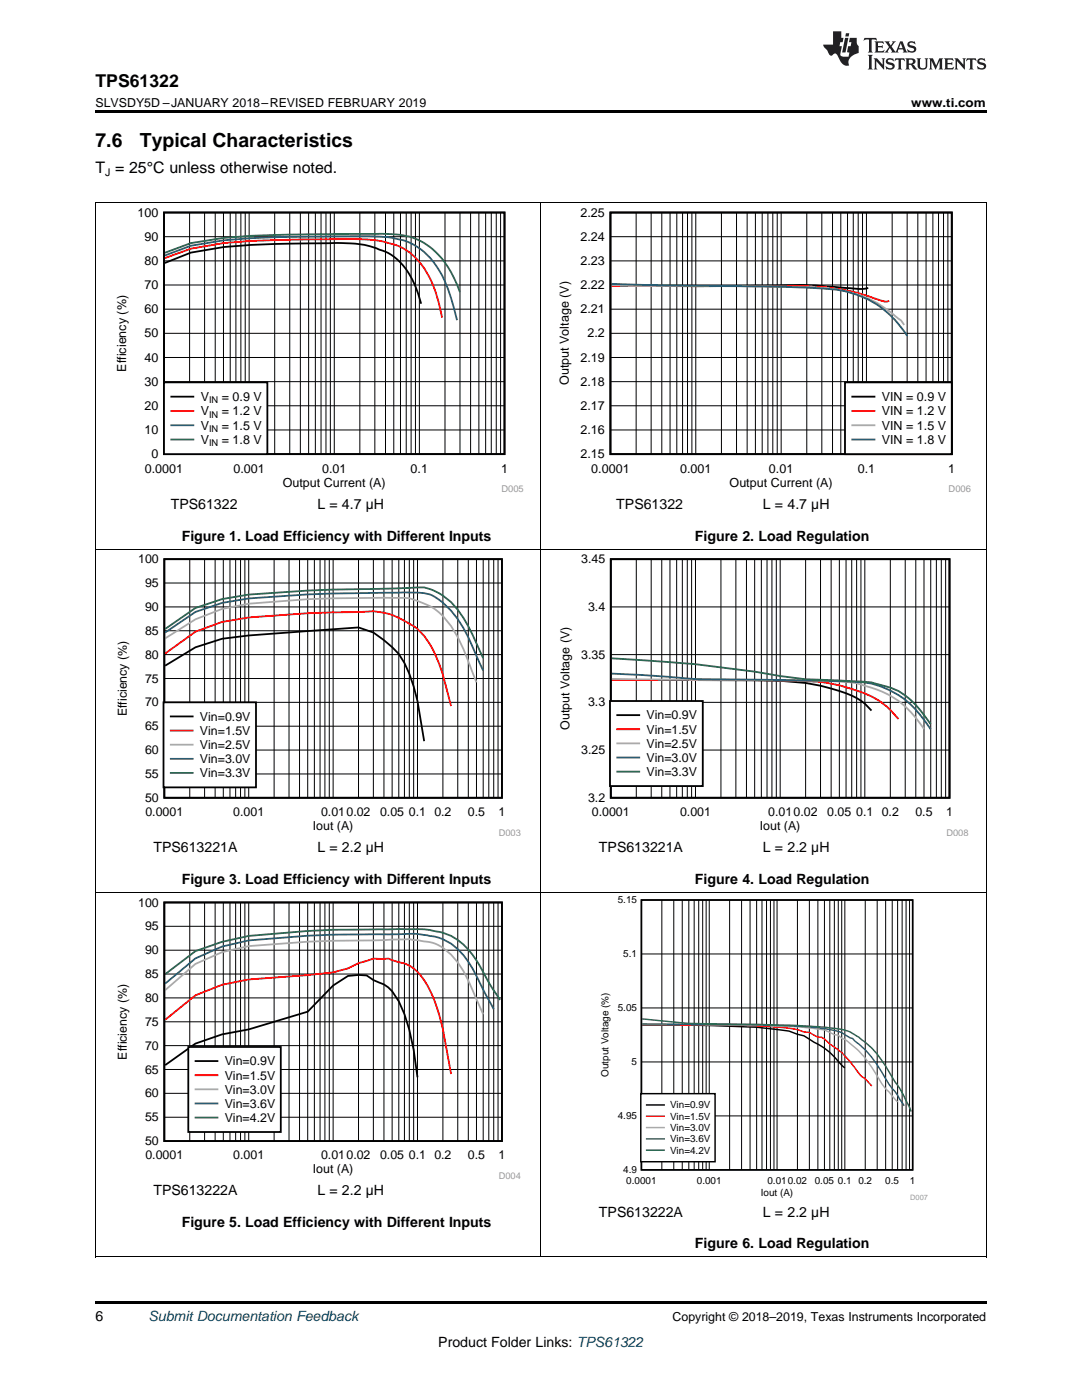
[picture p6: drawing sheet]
<svg xmlns="http://www.w3.org/2000/svg" width="216mm" height="279mm" viewBox="0 0 216 279" stroke-linecap="round" stroke-linejoin="round" font-family="sans-serif">
<path d="M19 250.9h.2zM196.7 250.9h.1zM19 259.7h177.8v.5h-177.8z" fill="#000"/>
<path d="M19.1 178.1v72.8M107.9 178.1v72.8M196.8 178.1v72.8M19 250.8h177.8" fill="none" stroke="#000" stroke-width=".2"/>
<path d="M119.5 178.8h65.6v60.7h-65.6z" fill-rule="evenodd" fill="#fff"/>
<path d="M128 179.6h54.1v53.9h-54.1zM128.1 204.6a399.9 399.9 0 0 1 22.9 .4l6.4 .8 3 .9 2.8 1.7a14.6 14.6 0 0 1 4.8 4.2l.6 .5" fill="none" stroke="#000" stroke-width=".29"/>
<g fill="none" stroke="#000" stroke-width=".2">
<path d="M132.1 179.6v53.9M134.4 179.6v53.9M136.1 179.6v53.9M137.4 179.6v53.9M138.5 179.6v53.9M139.4 179.6v53.9M140.2 179.6v53.9M140.9 179.6v53.9M141.5 179.6v53.9M145.6 179.6v53.9M148 179.6v53.9M149.7 179.6v53.9"/>
<path d="M151 179.6v53.9M152 179.6v53.9M153 179.6v53.9M153.7 179.6v53.9M154.4 179.6v53.9M155.1 179.6v53.9M159.1 179.6v53.9M161.5 179.6v53.9M163.2 179.6v53.9M164.5 179.6v53.9M165.6 179.6v53.9M166.5 179.6v53.9"/>
<path d="M167.3 179.6v53.9M168 179.6v53.9M168.6 179.6v53.9M172.7 179.6v53.9M175 179.6v53.9M176.7 179.6v53.9M178 179.6v53.9M179.1 179.6v53.9M180 179.6v53.9M180.8 179.6v53.9M181.5 179.6v53.9M128 190.4h54.1"/>
<path d="M128 211.9h54.1M128 201.2h54.1M128 222.7h54.1"/>
</g>
<path d="M128.1 204.5l13.4 .1a91.2 91.2 0 0 1 17.6 .9l1.3 .5h1.1l1.7 1h.7l.6 .3 1.1 1.1a20.3 20.3 0 0 1 6.1 6.2l1 .7 1.3 1.4" fill="none" stroke="#f00" stroke-width=".29"/>
<path d="M128.1 204.5l22.9 .1 4.1 .2a70.7 70.7 0 0 1 9.4 .7l2 1 .8 .1 .7 .6a7.1 7.1 0 0 1 2.6 1.8 23.4 23.4 0 0 1 5.3 7.3l3.2 3.6" fill="none" stroke="#aaa" stroke-width=".29"/>
<path d="M128.1 204.4l27 .3a56.3 56.3 0 0 1 12.2 1.2l.7 .2 1.6 1 .5 .1 .5 .5a19.6 19.6 0 0 1 6.1 7.6l.7 1.1 1.2 1.4 1.8 2.9" fill="none" stroke="#295c75" stroke-width=".29"/>
<path d="M128.1 203.3l9.1 .9 13.8 .2 12.2 .5a25.2 25.2 0 0 1 6.4 1.1l1 .5a19.8 19.8 0 0 1 7.4 8.5 30.5 30.5 0 0 1 3.8 6.8" fill="none" stroke="#286b49" stroke-width=".29"/>
<path d="M127.9 218.3h14.8v13.6h-14.8z" fill-rule="evenodd" fill="#fff"/>
<path d="M127.9 218.3h14.8v13.6h-14.8zM129 220.5h3.5" fill="none" stroke="#000" stroke-width=".29"/>
<path d="M129 222.8h3.5" fill="none" stroke="#f00" stroke-width=".29"/>
<path d="M129 225h3.5" fill="none" stroke="#aaa" stroke-width=".29"/>
<path d="M129 227.3h3.5" fill="none" stroke="#295c75" stroke-width=".29"/>
<path d="M129 229.5h3.5" fill="none" stroke="#286b49" stroke-width=".29"/>
<path d="M22.9 179.1h81v56.2h-81z" fill-rule="evenodd" fill="#fff"/>
<path d="M32.8 180.1h67.3v47.6h-67.3zM33 212.6l6-4.3 5.3-1.9 5.3-1 11.8-3.5 5.1-5.2 2.9-1.9 2.1-.2 1.7 .1 1.3 .9 1.1 .5a6.4 6.4 0 0 1 4 3.7 43 43 0 0 1 3.7 15.2" fill="none" stroke="#000" stroke-width=".36"/>
<g fill="none" stroke="#000" stroke-width=".2">
<path d="M32.8 199.2h67.4M32.8 194.4h67.4M32.8 189.6h67.4M32.8 184.9h67.4M37.9 180.1v47.6M40.8 180.1v47.6M42.9 180.1v47.6M44.6 180.1v47.6M45.9 180.1v47.6M47 180.1v47.6M48 180.1v47.6M48.9 180.1v47.6"/>
<path d="M49.6 180.1v47.6M54.7 180.1v47.6M57.7 180.1v47.6M59.8 180.1v47.6M61.4 180.1v47.6M62.7 180.1v47.6M63.9 180.1v47.6M64.8 180.1v47.6M65.7 180.1v47.6M66.5 180.1v47.6M71.5 180.1v47.6M74.5 180.1v47.6"/>
<path d="M76.6 180.1v47.6M78.2 180.1v47.6M79.6 180.1v47.6M80.7 180.1v47.6M81.7 180.1v47.6M82.5 180.1v47.6M83.3 180.1v47.6M88.4 180.1v47.6M91.3 180.1v47.6M93.4 180.1v47.6M95.1 180.1v47.6M96.4 180.1v47.6"/>
<path d="M97.5 180.1v47.6M98.5 180.1v47.6M99.4 180.1v47.6M32.8 218.2h67.4M32.8 213.4h67.4M32.8 208.7h67.4M32.8 203.9h67.4M32.8 223h67.4"/>
</g>
<path d="M33 203.5l6-4.9 5.3-2.1 5.3-1 11.8-.9 5.1-.5 2.9-.8 2.1-1.1 3-.9h3l2.1 .7a7.2 7.2 0 0 1 5 3.6 29.7 29.7 0 0 1 3.8 9.8l1.6 9" fill="none" stroke="#f00" stroke-width=".36"/>
<path d="M33 197.6l6-5.2 5.3-2.4 5.3-1.2a208.9 208.9 0 0 1 21.9-1.1l8.1-.2a22.3 22.3 0 0 1 6.7 .6l.9 .4a11.4 11.4 0 0 1 5.3 5.3l.9 1.9 3 6.7" fill="none" stroke="#aaa" stroke-width=".36"/>
<path d="M33 196.3l6-5 5.3-2.4 5.3-1.2a184.1 184.1 0 0 1 21.9-1.2h6a37.3 37.3 0 0 1 7.7 .2l.6 .1a9.3 9.3 0 0 1 6.7 3.8 46.6 46.6 0 0 1 4.5 8l1.5 2.8" fill="none" stroke="#295c75" stroke-width=".36"/>
<path d="M33 194.4l6-4.6 5.3-1.8 5.3-1.2a165.3 165.3 0 0 1 21.9-1.3l9.2-.1a22.4 22.4 0 0 1 7.7 .8 12.9 12.9 0 0 1 7.4 6.6l1.7 3.3 2.3 3.5" fill="none" stroke="#286b49" stroke-width=".36"/>
<path d="M37.6 208.9h18.4v17h-18.4z" fill-rule="evenodd" fill="#fff"/>
<path d="M37.6 208.9h18.4v17h-18.4zM39 211.8h4.4" fill="none" stroke="#000" stroke-width=".36"/>
<path d="M39 214.6h4.4" fill="none" stroke="#f00" stroke-width=".36"/>
<path d="M39 217.4h4.4" fill="none" stroke="#aaa" stroke-width=".36"/>
<path d="M39 220.2h4.4" fill="none" stroke="#295c75" stroke-width=".36"/>
<path d="M39 223h4.4" fill="none" stroke="#286b49" stroke-width=".36"/>
<path d="M19.1 109.6v68.6M107.9 109.6v68.6M196.8 109.6v68.6M19 178.1h177.8" fill="none" stroke="#000" stroke-width=".2"/>
<path d="M22.9 110.6h81v56.2h-81z" fill-rule="evenodd" fill="#fff"/>
<path d="M32.8 111.6h67.3v47.6h-67.3zM33 132.9l6-3.7 5.3-1.7 5.3-.7 21.9-1.6 3 1 2.1 1.6a12.8 12.8 0 0 1 5.1 6.7l.8 2.5 .8 2.9 1.3 8" fill="none" stroke="#000" stroke-width=".36"/>
<g fill="none" stroke="#000" stroke-width=".2">
<path d="M32.8 116.4h67.4M37.9 111.6v47.6M40.8 111.6v47.6M42.9 111.6v47.6M44.6 111.6v47.6M45.9 111.6v47.6M47 111.6v47.6M48 111.6v47.6M48.9 111.6v47.6M49.6 111.6v47.6M54.7 111.6v47.6M57.7 111.6v47.6"/>
<path d="M59.8 111.6v47.6M61.4 111.6v47.6M62.7 111.6v47.6M63.9 111.6v47.6M64.8 111.6v47.6M65.7 111.6v47.6M66.5 111.6v47.6M71.5 111.6v47.6M74.5 111.6v47.6M76.6 111.6v47.6M78.2 111.6v47.6M79.6 111.6v47.6"/>
<path d="M80.7 111.6v47.6M81.7 111.6v47.6M82.5 111.6v47.6M83.3 111.6v47.6M88.4 111.6v47.6M91.3 111.6v47.6M93.4 111.6v47.6M95.1 111.6v47.6M96.4 111.6v47.6M97.5 111.6v47.6M98.5 111.6v47.6M99.4 111.6v47.6"/>
<path d="M32.8 135.4h67.4M32.8 130.6h67.4M32.8 125.9h67.4M32.8 121.1h67.4M32.8 154.5h67.4M32.8 149.7h67.4M32.8 144.9h67.4M32.8 140.2h67.4"/>
</g>
<path d="M33 130.4l6-4.3 5.3-2 5.3-.9 11.8-.8 10.1-.2a13.2 13.2 0 0 1 10.2 2.3 11.6 11.6 0 0 1 5 5.9l1.7 4.2 1.6 6.3" fill="none" stroke="#f00" stroke-width=".36"/>
<path d="M33 127.4l6-3.8 5.3-2.1 5.3-1a306.4 306.4 0 0 1 28.6-1.2 10.9 10.9 0 0 1 5.1 .6l1.3 .6a10.6 10.6 0 0 1 5.4 4.4 42.4 42.4 0 0 1 4.3 9.3l.8 2" fill="none" stroke="#aaa" stroke-width=".36"/>
<path d="M33 126.2l6-4.1 5.3-1.8 5.3-.9a411.5 411.5 0 0 1 28.6-1.1h4.3a7 7 0 0 1 5.9 2 26.1 26.1 0 0 1 6.7 10.6l1.3 2.9" fill="none" stroke="#295c75" stroke-width=".36"/>
<path d="M33 125.5l6-4.2 5.3-1.7 5.3-.9a483.6 483.6 0 0 1 28.6-1.2l3.5-.2a9.2 9.2 0 0 1 8.3 2.9 31.5 31.5 0 0 1 5.8 9.8l.6 1.4" fill="none" stroke="#286b49" stroke-width=".36"/>
<path d="M32.6 140.2h18.5v16.9h-18.5z" fill-rule="evenodd" fill="#fff"/>
<path d="M32.6 140.2h18.5v16.9h-18.5zM34.1 143h4.3" fill="none" stroke="#000" stroke-width=".36"/>
<path d="M34.1 145.8h4.3" fill="none" stroke="#f00" stroke-width=".36"/>
<path d="M34.1 148.6h4.3" fill="none" stroke="#aaa" stroke-width=".36"/>
<path d="M34.1 151.4h4.3" fill="none" stroke="#295c75" stroke-width=".36"/>
<path d="M34.1 154.3h4.3" fill="none" stroke="#286b49" stroke-width=".36"/>
<path d="M111.3 110.6h81.9v56.2h-81.9z" fill-rule="evenodd" fill="#fff"/>
<path d="M121.9 111.6h67.6v47.6h-67.6zM122 135.7l33.7 .2a33.2 33.2 0 0 1 16.1 3.9l2.1 2" fill="none" stroke="#000" stroke-width=".36"/>
<g fill="none" stroke="#000" stroke-width=".2">
<path d="M127 111.6v47.6M129.9 111.6v47.6M132 111.6v47.6M133.7 111.6v47.6M135 111.6v47.6M136.2 111.6v47.6M137.1 111.6v47.6M138 111.6v47.6M138.8 111.6v47.6M143.9 111.6v47.6M146.8 111.6v47.6M148.9 111.6v47.6"/>
<path d="M150.6 111.6v47.6M151.9 111.6v47.6M153.1 111.6v47.6M154 111.6v47.6M154.9 111.6v47.6M155.7 111.6v47.6M160.8 111.6v47.6M163.7 111.6v47.6M165.8 111.6v47.6M167.5 111.6v47.6M168.8 111.6v47.6M170 111.6v47.6"/>
<path d="M170.9 111.6v47.6M171.8 111.6v47.6M172.6 111.6v47.6M177.7 111.6v47.6M180.6 111.6v47.6M182.7 111.6v47.6M184.4 111.6v47.6M185.7 111.6v47.6M186.8 111.6v47.6M187.8 111.6v47.6M188.7 111.6v47.6M121.9 130.6h67.6"/>
<path d="M121.9 121.1h67.6M121.9 149.7h67.6M121.9 140.2h67.6"/>
</g>
<path d="M122 135.7h16.8a392 392 0 0 1 24.9 .4 33 33 0 0 1 11.8 3.8 15.8 15.8 0 0 1 3.8 3.6" fill="none" stroke="#f00" stroke-width=".36"/>
<path d="M122 135.5l6.1 .1a1247.7 1247.7 0 0 1 39.4 .4 23.3 23.3 0 0 1 8.5 2 18.7 18.7 0 0 1 8.4 7.5" fill="none" stroke="#aaa" stroke-width=".36"/>
<path d="M122 134.4l6.1 .3 10.7 .8 30 .5a18.9 18.9 0 0 1 8.1 1.5 19.4 19.4 0 0 1 8.8 8.1" fill="none" stroke="#295c75" stroke-width=".36"/>
<path d="M122 131.4a287.9 287.9 0 0 1 33.7 3.5l5.1 .7 8 .3a24.6 24.6 0 0 1 8.1 1.1 13.2 13.2 0 0 1 7.5 5.7l1.3 1.8" fill="none" stroke="#286b49" stroke-width=".36"/>
<path d="M121.7 139.9h18.5v17h-18.5z" fill-rule="evenodd" fill="#fff"/>
<path d="M121.7 139.9h18.5v17h-18.5zM123.2 142.7h4.3" fill="none" stroke="#000" stroke-width=".36"/>
<path d="M123.2 145.5h4.3" fill="none" stroke="#f00" stroke-width=".36"/>
<path d="M123.2 148.4h4.3" fill="none" stroke="#aaa" stroke-width=".36"/>
<path d="M123.2 151.2h4.3" fill="none" stroke="#295c75" stroke-width=".36"/>
<path d="M123.2 154h4.3" fill="none" stroke="#286b49" stroke-width=".36"/>
<path d="M19.1 40.4v69.2M107.9 40.4v69.2M196.8 40.4v69.2M19 109.6h177.8" fill="none" stroke="#000" stroke-width=".2"/>
<path d="M22.8 41.4h81.7v56.9h-81.7z" fill-rule="evenodd" fill="#fff"/>
<path d="M32.7 42.4h68v48.2h-68zM32.9 52.5l5.2-2.1a104.1 104.1 0 0 1 19.7-1.8h6.5a28.7 28.7 0 0 1 10.8 .9l.6 .3a10.4 10.4 0 0 1 6.5 5.9l1.2 2.9 .6 2" fill="none" stroke="#000" stroke-width=".36"/>
<g fill="none" stroke="#000" stroke-width=".2">
<path d="M32.7 56.9h68M32.7 52.1h68M32.7 47.2h68M37.8 42.4v48.2M40.8 42.4v48.2M42.9 42.4v48.2M44.6 42.4v48.2M45.9 42.4v48.2M47.1 42.4v48.2M48.1 42.4v48.2M48.9 42.4v48.2M49.7 42.4v48.2"/>
<path d="M54.8 42.4v48.2M57.8 42.4v48.2M59.9 42.4v48.2M61.6 42.4v48.2M62.9 42.4v48.2M64.1 42.4v48.2M65 42.4v48.2M65.9 42.4v48.2M66.7 42.4v48.2M71.8 42.4v48.2M74.8 42.4v48.2M76.9 42.4v48.2"/>
<path d="M78.6 42.4v48.2M79.9 42.4v48.2M81.1 42.4v48.2M82 42.4v48.2M82.9 42.4v48.2M83.7 42.4v48.2M88.8 42.4v48.2M91.8 42.4v48.2M93.9 42.4v48.2M95.6 42.4v48.2M96.9 42.4v48.2M98 42.4v48.2"/>
<path d="M99 42.4v48.2M99.9 42.4v48.2M32.7 76.2h68M32.7 71.3h68M32.7 66.5h68M32.7 61.7h68M32.7 85.8h68M32.7 81h68"/>
</g>
<path d="M32.9 51.5l5.2-1.9a101.8 101.8 0 0 1 19.7-1.8h6.5a68.6 68.6 0 0 1 12 .4 12 12 0 0 1 6.5 3.2 19.1 19.1 0 0 1 4.8 9.2l.6 2.8" fill="none" stroke="#f00" stroke-width=".36"/>
<path d="M32.9 51l5.2-2a108.2 108.2 0 0 1 19.7-1.7l14.3-.2a25.5 25.5 0 0 1 9.5 1.3 14.4 14.4 0 0 1 7.2 7.8 44.9 44.9 0 0 1 2.4 7.7" fill="none" stroke="#295c75" stroke-width=".36"/>
<path d="M32.9 50.5l5.2-2a117.2 117.2 0 0 1 22.1-1.7l14.9-.1a16.9 16.9 0 0 1 9.6 1.8 16.8 16.8 0 0 1 6.5 8.3l.6 1.5" fill="none" stroke="#286b49" stroke-width=".36"/>
<path d="M32.7 76.3h20.6v14.3h-20.6z" fill-rule="evenodd" fill="#fff"/>
<path d="M32.7 76.3h20.6v14.3h-20.6zM34.2 79.2h4.4" fill="none" stroke="#000" stroke-width=".36"/>
<path d="M34.2 82h4.4" fill="none" stroke="#f00" stroke-width=".36"/>
<path d="M34.2 84.9h4.4" fill="none" stroke="#295c75" stroke-width=".36"/>
<path d="M34.2 87.7h4.4" fill="none" stroke="#286b49" stroke-width=".36"/>
<path d="M111.1 41.4h82.6v56.9h-82.6z" fill-rule="evenodd" fill="#fff"/>
<path d="M121.8 42.4h68.1v48.2h-68.1zM122 57h29.1a129.1 129.1 0 0 1 13.2 .1l4.2 .3a17.5 17.5 0 0 0 4.7 .1" fill="none" stroke="#000" stroke-width=".37"/>
<g fill="none" stroke="#000" stroke-width=".2">
<path d="M121.8 56.9h68.1M121.8 52.1h68.1M121.8 47.2h68.1M126.9 42.4v48.2M129.9 42.4v48.2M132.1 42.4v48.2M133.7 42.4v48.2M135 42.4v48.2M136.2 42.4v48.2M137.2 42.4v48.2M138.1 42.4v48.2M138.8 42.4v48.2"/>
<path d="M144 42.4v48.2M147 42.4v48.2M149.1 42.4v48.2M150.7 42.4v48.2M152.1 42.4v48.2M153.2 42.4v48.2M154.2 42.4v48.2M155.1 42.4v48.2M155.9 42.4v48.2M161 42.4v48.2M164 42.4v48.2M166.1 42.4v48.2"/>
<path d="M167.8 42.4v48.2M169.1 42.4v48.2M170.3 42.4v48.2M171.2 42.4v48.2M172.1 42.4v48.2M172.9 42.4v48.2M178 42.4v48.2M181 42.4v48.2M183.1 42.4v48.2M184.8 42.4v48.2M186.1 42.4v48.2M187.3 42.4v48.2"/>
<path d="M188.3 42.4v48.2M189.1 42.4v48.2M121.8 76.2h68.1M121.8 71.3h68.1M121.8 66.5h68.1M121.8 61.7h68.1M121.8 85.8h68.1M121.8 81h68.1"/>
</g>
<path d="M122 57.1h35.1a47.1 47.1 0 0 1 19.1 3l.6 .1 .6-.1" fill="none" stroke="#f00" stroke-width=".37"/>
<path d="M122 57l35.7 .2a51.9 51.9 0 0 1 11.3 1 21.9 21.9 0 0 1 10.2 5.3l.6 .5 .6 .9" fill="none" stroke="#aaa" stroke-width=".37"/>
<path d="M122 56.7l11.8 .3 25.1 .3a50 50 0 0 1 10.7 1.1 18.9 18.9 0 0 1 11.4 8.6" fill="none" stroke="#295c75" stroke-width=".37"/>
<path d="M168.6 76.3h21.3v14.3h-21.3z" fill-rule="evenodd" fill="#fff"/>
<path d="M168.6 76.3h21.3v14.3h-21.3zM170.1 79.2h4.4" fill="none" stroke="#000" stroke-width=".37"/>
<path d="M170.1 82h4.4" fill="none" stroke="#f00" stroke-width=".37"/>
<path d="M170.1 84.9h4.4" fill="none" stroke="#aaa" stroke-width=".37"/>
<path d="M170.1 87.7h4.4" fill="none" stroke="#295c75" stroke-width=".37"/>
<path d="M19 40.4h177.8" fill="none" stroke="#000" stroke-width=".2"/>
<path d="M19 22h177.8v.5h-177.8z" fill="#000"/>
<g fill="#231f20">
<path d="M172.5 7.6l-.1 .5 .4-.2h.6v.1v2.1l-.2 .4h.9l-.2-.4v-2.1l.1-.1h.5l.5 .2-.2-.5zM174.5 8.3l.2 .3v1.5l-.2 .4h1.8l.2-.6a1.04 1.04 0 0 1-1.3 .2v-.7h.6l.3 .2v-.6l-.3 .2h-.6v-.6l.8-.1 .4 .3-.2-.5zM176.5 8.3l.9 1.1-.9 1.1h.8l-.2-.2 .4-.7 .5 .7-.2 .2h1.5l-.2-.2 .2-.4h.9l.1 .4-.2 .2h1l-.3-.3-.7-1.9h-.5l-.9 2-.8-1 .9-1h-.8l.1 .3-.4 .5-.3-.6 .1-.2zM179.7 8.6l.4 1h-.7zM181.3 8.4a.63 .63 0 0 0-.2 .7 .63 .63 0 0 0 .6 .4l.6 .2 .1 .2a.75 .75 0 0 1-.7 .4 .75 .75 0 0 1-.6-.5l.1 .7 .1-.1a1.11 1.11 0 0 0 1.5-.6 1.13 1.13 0 0 0-1.2-.8l-.1-.4a1.04 1.04 0 0 1 1.2 .2l-.2-.5-.2 .1-.4-.2zM173.2 10.9l.2 .4v2.2l-.2 .4h1l-.3-.4v-2.2l.3-.4zM174.3 11.6l.3 .4v1.5l-.3 .4h.8l-.2-.4v-1.3l1.5 1.7v-1.9l.2-.4h-.7l.2 .4v.9l-1.1-1.3zM177 11.8a.62 .62 0 0 0-.2 .7 .62 .62 0 0 0 .6 .4l.6 .1 .1 .3a.76 .76 0 0 1-.7 .3 .76 .76 0 0 1-.7-.4l.2 .7 .1-.1a1.11 1.11 0 0 0 1.5-.6 1.13 1.13 0 0 0-1.2-.8l-.1-.4a1.04 1.04 0 0 1 1.2 .2l-.2-.6-.2 .1-.5-.1zM178.7 11.6l-.2 .6a.61 .61 0 0 1 .8-.3v1.6l-.2 .4h.9l-.2-.4v-1.6a.63 .63 0 0 1 .7 .3l-.1-.6zM180.6 11.6l.3 .4v1.5l-.3 .4h1l-.2-.2-.1-.8 .6 .2a.76 .76 0 0 0 1.2 .7l-1-1a.58 .58 0 0 0 .6-.5 .58 .58 0 0 0-.5-.6zM181.4 11.9h.1a.45 .45 0 0 1 .5 .1 .45 .45 0 0 1 .1 .5l-.8 .2zM182.9 11.6l.2 .2a2.17 2.17 0 0 0 .3 1.9 .99 .99 0 0 0 1.6-.6v-1.1l.2-.4h-.7l.2 .2a1.92 1.92 0 0 1-.2 1.8 .6 .6 0 0 1-.9-.5v-1.1l.2-.4zM185.4 11.6l.2 .4v1.5l-.2 .4h.7l-.2-.4v-1.4l.8 1.8 .8-1.8v1.4l-.2 .4h.9l-.2-.4v-1.5l.2-.4h-.8l-.6 1.5-.6-1.5zM188.4 11.6l.2 .4v1.5l-.2 .4h1.8l.1-.6a1.04 1.04 0 0 1-1.2 .1v-.6h.5l.4 .2v-.6l-.4 .2h-.5v-.7h.8l.3 .3-.1-.6zM190.5 11.6l.2 .4v1.5l-.2 .4h.7l-.2-.4v-1.3l1.5 1.7v-1.9l.2-.4h-.7l.2 .4v.9l-1.1-1.3zM192.9 11.6l-.1 .6a.61 .61 0 0 1 .7-.3l.1 1.6-.3 .4h1l-.3-.4 .1-1.6a.63 .63 0 0 1 .7 .3l-.1-.6zM195.2 11.8a.62 .62 0 0 0-.2 .7 .62 .62 0 0 0 .6 .4l.6 .1 .1 .3a.76 .76 0 0 1-.7 .3 .76 .76 0 0 1-.6-.4l.1 .7 .1-.1a1.11 1.11 0 0 0 1.6-.6 1.13 1.13 0 0 0-1.3-.8l-.1-.4a1.04 1.04 0 0 1 1.2 .2l-.1-.6-.2 .1-.5-.1z"/>
<path d="M166.2 6.3v2.6h-1.9v.4l.8 .9a.91 .91 0 0 0 1 .8 .56 .56 0 0 1 .5-.3 .56 .56 0 0 1 .5 .3l.4 .8a1.53 1.53 0 0 0 1.9 1.2 1.54 1.54 0 0 1 1-2.1l.9-.3v-1.4a1.52 1.52 0 0 1-.4-1.6h-1.3l-.2 .8h.5l-.2 .8h-.5l-.1 1v.2l.4 .1-.2 .8a1.93 1.93 0 0 1-1.6-.3l.3-1.8h-.5l.2-.8h.4l.2-.8h-.4v-1.3zM168.6 7.6l-.6 2.9h.7l.6-2.9zM168.8 6.6l-.1 .7h.6l.2-.7z"/>
</g>
<g font-size="3.9">
<text x="19" y="29.3">7.6</text>
<text x="27.9" y="29.3">Typical Characteristics</text>
</g>
<text font-size="3.5" x="19" y="17.3">TPS61322</text>
<text font-size="3.2" x="19" y="34.4">T = 25°C unless otherwise noted.</text>
<g font-size="2.8">
<text x="34.1" y="101.5">TPS61322</text>
<text x="63.3" y="101.5">L = 4.7 µH</text>
<text x="123" y="101.5">TPS61322</text>
<text x="152.2" y="101.5">L = 4.7 µH</text>
<text x="36.3" y="107.9">Figure 1. Load Efficiency with Different Inputs</text>
<text x="138.7" y="107.9">Figure 2. Load Regulation</text>
<text x="30.6" y="170">TPS613221A</text>
<text x="63.3" y="170">L = 2.2 µH</text>
<text x="119.5" y="170">TPS613221A</text>
<text x="152.2" y="170">L = 2.2 µH</text>
<text x="36.3" y="176.4">Figure 3. Load Efficiency with Different Inputs</text>
<text x="138.7" y="176.4">Figure 4. Load Regulation</text>
<text x="30.6" y="238.5">TPS613222A</text>
<text x="63.3" y="238.5">L = 2.2 µH</text>
<text x="36.3" y="244.9">Figure 5. Load Efficiency with Different Inputs</text>
<text x="119.5" y="242.8">TPS613222A</text>
<text x="152.2" y="242.8">L = 2.2 µH</text>
<text x="138.7" y="249.1">Figure 6. Load Regulation</text>
<text x="19" y="263.6">6</text>
<text x="87.5" y="268.9">Product Folder Links: TPS61322</text>
</g>
<text font-size="2.8" fill="#0000c8" x="29.6" y="263.6">Submit Documentation Feedback</text>
<g font-size="2.5">
<text x="19" y="21.4">SLVSDY5D –JANUARY 2018–REVISED FEBRUARY 2019</text>
<text x="181.8" y="21.4">www.ti.com</text>
<text x="27.4" y="43.2">100</text>
<text x="115.8" y="43.2">2.25</text>
<text x="28.8" y="52.9">80</text>
<text x="28.8" y="48.1">90</text>
<text x="115.8" y="52.9">2.23</text>
<text x="115.8" y="48.1">2.24</text>
<text x="28.8" y="57.7">70</text>
<text x="115.8" y="57.7">2.22</text>
<text x="28.8" y="62.5">60</text>
<text x="115.8" y="62.5">2.21</text>
<text x="28.8" y="67.3">50</text>
<text x="117.2" y="67.3">2.2</text>
<text x="25.2" y="74.2" transform="rotate(-90 25.2 74.2)">Efficiency (%)</text>
<text x="28.8" y="77">30</text>
<text x="28.8" y="72.2">40</text>
<text x="113.5" y="76.9" transform="rotate(-90 113.5 76.9)">Output Voltage (V)</text>
<text x="115.8" y="77">2.18</text>
<text x="115.8" y="72.2">2.19</text>
<text x="28.8" y="81.8">20</text>
<text x="40" y="80">V</text>
<text x="40" y="82.9">V</text>
<text x="44.3" y="80">= 0.9 V</text>
<text x="44.3" y="82.9">= 1.2 V</text>
<text x="115.8" y="81.8">2.17</text>
<text x="176" y="80">VIN = 0.9 V</text>
<text x="176" y="82.9">VIN = 1.2 V</text>
<text x="28.8" y="86.6">10</text>
<text x="40" y="85.8">V</text>
<text x="40" y="88.6">V</text>
<text x="44.3" y="85.8">= 1.5 V</text>
<text x="44.3" y="88.6">= 1.8 V</text>
<text x="115.8" y="86.6">2.16</text>
<text x="176" y="85.8">VIN = 1.5 V</text>
<text x="176" y="88.6">VIN = 1.8 V</text>
<text x="28.9" y="94.3">0.0001</text>
<text x="30.2" y="91.4">0</text>
<text x="46.6" y="94.3">0.001</text>
<text x="64.3" y="94.3">0.01</text>
<text x="81.9" y="94.3">0.1</text>
<text x="100" y="94.3">1</text>
<text x="115.8" y="91.4">2.15</text>
<text x="118" y="94.3">0.0001</text>
<text x="135.7" y="94.3">0.001</text>
<text x="153.4" y="94.3">0.01</text>
<text x="171.2" y="94.3">0.1</text>
<text x="189.2" y="94.3">1</text>
<text x="56.4" y="97.2">Output Current (A)</text>
<text x="145.6" y="97.2">Output Current (A)</text>
<text x="27.6" y="112.4">100</text>
<text x="116" y="112.4">3.45</text>
<text x="29" y="117.2">95</text>
<text x="29" y="121.9">90</text>
<text x="117.3" y="121.9">3.4</text>
<text x="29" y="131.5">80</text>
<text x="29" y="126.7">85</text>
<text x="116" y="131.5">3.35</text>
<text x="29" y="136.2">75</text>
<text x="25.3" y="143" transform="rotate(-90 25.3 143)">Efficiency (%)</text>
<text x="29" y="141">70</text>
<text x="39.9" y="143.8">Vin=0.9V</text>
<text x="117.3" y="141">3.3</text>
<text x="129" y="143.6">Vin=0.9V</text>
<text x="29" y="145.7">65</text>
<text x="39.9" y="146.7">Vin=1.5V</text>
<text x="39.9" y="149.5">Vin=2.5V</text>
<text x="113.7" y="145.6" transform="rotate(-90 113.7 145.6)">Output Voltage (V)</text>
<text x="129" y="146.4">Vin=1.5V</text>
<text x="129" y="149.2">Vin=2.5V</text>
<text x="29" y="155.3">55</text>
<text x="29" y="150.5">60</text>
<text x="39.9" y="152.3">Vin=3.0V</text>
<text x="39.9" y="155.1">Vin=3.3V</text>
<text x="116" y="150.5">3.25</text>
<text x="129" y="152">Vin=3.0V</text>
<text x="129" y="154.9">Vin=3.3V</text>
<text x="29" y="160">50</text>
<text x="117.3" y="160">3.2</text>
<text x="29" y="162.8">0.0001</text>
<text x="46.5" y="162.8">0.001</text>
<text x="62.4" y="165.7">Iout (A)</text>
<text x="64.1" y="162.8">0.010.02</text>
<text x="75.8" y="162.8">0.05</text>
<text x="81.6" y="162.8">0.1</text>
<text x="86.7" y="162.8">0.2</text>
<text x="93.4" y="162.8">0.5</text>
<text x="99.5" y="162.8">1</text>
<text x="118.1" y="162.8">0.0001</text>
<text x="135.7" y="162.8">0.001</text>
<text x="151.6" y="165.7">Iout (A)</text>
<text x="153.3" y="162.8">0.010.02</text>
<text x="165.1" y="162.8">0.05</text>
<text x="170.8" y="162.8">0.1</text>
<text x="175.9" y="162.8">0.2</text>
<text x="182.7" y="162.8">0.5</text>
<text x="188.8" y="162.8">1</text>
<text x="27.6" y="180.9">100</text>
<text x="29" y="185.7">95</text>
<text x="29" y="190.4">90</text>
<text x="29" y="195.2">85</text>
<text x="29" y="200">80</text>
<text x="29" y="209.5">70</text>
<text x="29" y="204.7">75</text>
<text x="25.3" y="211.5" transform="rotate(-90 25.3 211.5)">Efficiency (%)</text>
<text x="29" y="214.2">65</text>
<text x="44.8" y="212.6">Vin=0.9V</text>
<text x="44.8" y="215.4">Vin=1.5V</text>
<text x="29" y="219">60</text>
<text x="44.8" y="218.3">Vin=3.0V</text>
<text x="44.8" y="221.1">Vin=3.6V</text>
<text x="29" y="223.8">55</text>
<text x="44.8" y="223.9">Vin=4.2V</text>
<text x="29" y="228.5">50</text>
<text x="29" y="231.4">0.0001</text>
<text x="46.5" y="231.4">0.001</text>
<text x="64.1" y="231.4">0.010.02</text>
<text x="75.8" y="231.4">0.05</text>
<text x="81.6" y="231.4">0.1</text>
<text x="86.7" y="231.4">0.2</text>
<text x="93.4" y="231.4">0.5</text>
<text x="99.5" y="231.4">1</text>
<text x="62.4" y="234.2">Iout (A)</text>
<text x="134.2" y="263.6">Copyright © 2018–2019, Texas Instruments Incorporated</text>
</g>
<text font-size="2.1" x="21" y="35.1">J</text>
<g font-size="2">
<text x="123.3" y="180.3">5.15</text>
<text x="124.4" y="191">5.1</text>
<text x="123.3" y="201.8">5.05</text>
<text x="121.4" y="214.9" transform="rotate(-90 121.4 214.9)">Output Voltage (%)</text>
<text x="126" y="212.6">5</text>
<text x="133.7" y="221.2">Vin=0.9V</text>
<text x="123.3" y="223.4">4.95</text>
<text x="133.7" y="223.5">Vin=1.5V</text>
<text x="133.7" y="225.7">Vin=3.0V</text>
<text x="133.7" y="228">Vin=3.6V</text>
<text x="133.7" y="230.2">Vin=4.2V</text>
<text x="124.4" y="234.1">4.9</text>
<text x="125" y="236.4">0.0001</text>
<text x="139" y="236.4">0.001</text>
<text x="151.8" y="238.6">Iout (A)</text>
<text x="153.1" y="236.4">0.010.02</text>
<text x="162.6" y="236.4">0.05</text>
<text x="167.2" y="236.4">0.1</text>
<text x="171.3" y="236.4">0.2</text>
<text x="176.7" y="236.4">0.5</text>
<text x="181.6" y="236.4">1</text>
</g>
<g font-size="1.9">
<text x="41.7" y="80.5">IN</text>
<text x="41.7" y="83.3">IN</text>
<text x="41.7" y="86.2">IN</text>
<text x="41.7" y="89">IN</text>
</g>
<g font-size="1.9" fill="#999">
<text x="100" y="98.2">D005</text>
<text x="189.3" y="98.2">D006</text>
<text x="99.5" y="166.7">D003</text>
<text x="188.8" y="166.7">D008</text>
<text x="99.5" y="235.3">D004</text>
</g>
<text font-size="1.5" fill="#999" x="181.6" y="239.5">D007</text>
</svg>
